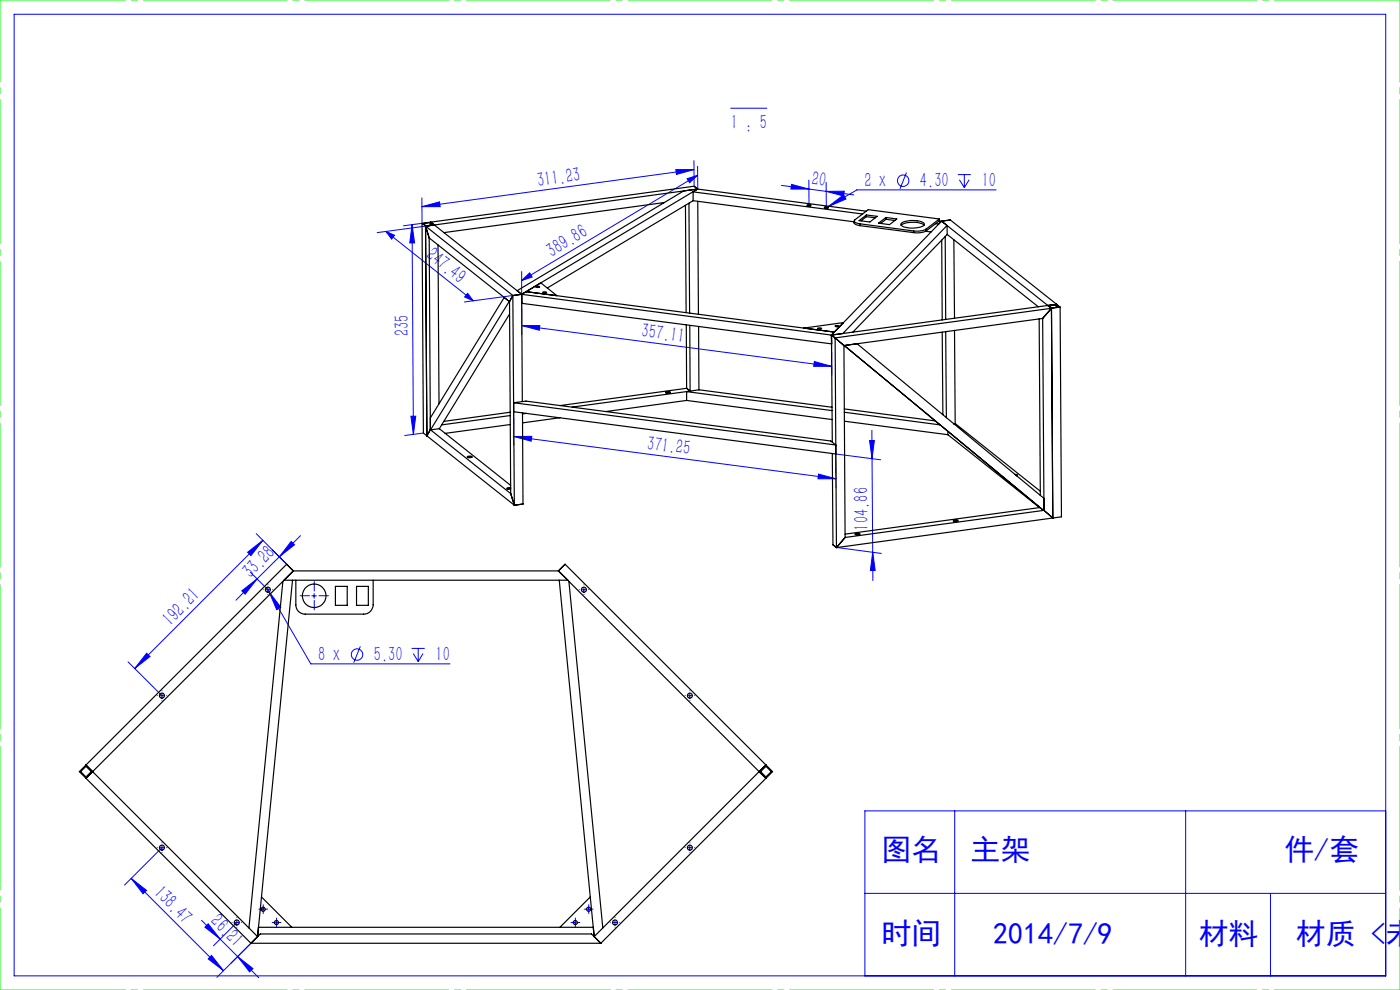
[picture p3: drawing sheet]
<svg xmlns="http://www.w3.org/2000/svg" width="297mm" height="210mm" viewBox="0 0 297 210" stroke-linecap="round" stroke-linejoin="round" font-family="sans-serif">
<g fill="none" stroke="#00f" stroke-width=".21">
<path d="M3 3h291v204h-291zM143.4 36h3.8l-3.7 1zM145.8 37.9l2.2-.7-1.7 1.6zM147.2 34.1v5.4M147.2 36l-57.7 7.8M148 35.3v4.8M148 37.2l-37.3 22.3M155 23h7.7M165.8 39.3l9.5 1.3M167.9 39.1l3.7 1h-3.8zM171.6 38.2v5.4M175.3 38.7v5.4"/>
<path d="M192.3 36.6l-1.4 3.5M203.2 37h2.8M203.5 38.1l1.1 1.7M204.6 37v2.8M205.6 38.1l-1 1.7M81.9 49.1l18.5 14.7M81.9 49.1l1.8 .8-.6 .8zM87.4 47.7l.5 3.8h-1zM87.4 47.7l.3 44.4M89.5 43.8l3.7-1 .2 1zM89.5 42v5.4M89.5 47.4l-3.9 .5"/>
<path d="M90.3 48l-10.3 1.3M110.7 59.5l1.7-1.6 .5 .9zM110.7 57.6v4.8M175.3 40.6h3.8l-.1 1zM175.3 40.6l5.8 .7M175.7 43.8l3.3-2.5 .5 .9zM175.7 43.8l-.4 .3M211.3 40.3h-29.5l-6.1 3.5M99.2 62.2l1.2 1.6-1.8-.8zM108.8 62.7l-10.3 1.4M110.7 64.3v6.7M110.7 69.1h3.8l-.1 1z"/>
<path d="M110.7 69.1l65.7 8.6M172.8 76.7l3.6 1h-3.8zM176.4 73l.1 6.6M87.2 88.3h1l-.5 3.8zM89.8 91.9l-3.9 .5M109 87.3v7.2M109 92.6l68.3 9M109 92.6h3.8l-.1 1zM184.5 93.4h1l-.5 3.9zM185 91.3l.2 31.8M186.8 97.5l-9.5-1.2v7.2M52.5 117.1l3.3-2.5-2.6 3.3z"/>
<path d="M54.4 113.2l6.4 6.5-3-3M55.8 114.6l-27.2 27.2M59.3 118.1l-4.8 4.7M61.8 114.9l.7 .7-3.2 2.5zM63.7 113.6l-4.4 4.5M173.6 100.6l3.7 1h-3.8zM177.4 116.1l9.6 1.3M185.1 117.1l.6 3.9h-1.1zM31.1 138.6l.7 .7-3.2 2.5zM51.3 125.3l3.2-2.5-2.5 3.2zM53.1 121.4l3.7 3.7M54.5 122.8l-4.4 4.5"/>
<path d="M56.3 125.1h1M56.6 124.6l.5 .9M56.8 124.6v1M57.1 125.5l2.5 3.3-.9 .5zM57.1 125.5l8.8 15.3h29.6M66.1 126.4h1M66.6 125.9v1M76.4 137.1l-1.4 3.5M87.3 137.5h2.8M87.7 138.6l1 1.7M88.7 137.5v2.8M89.7 138.6l-1 1.7"/>
<path d="M123.4 125.1h1M123.9 124.6v1M27.2 140.4l7.2 7.2M33.9 147.6h1M34.4 147.1v1M145.8 147.6h1.1M146.3 147.1v1M33.9 179.8h1M34.4 179.8l-8 7.9M34.4 179.3v1M145.8 179.8h1.1M146.3 179.3v1"/>
<path d="M202.5 172v35M251.5 172v35M294 172h-110.5v35M27.8 186.3l3.3 2.6-.8 .7zM27.8 186.3l19.6 19.6M42.8 195.2l3.9 4M43.5 196.7l.7-.7 2.5 3.2zM46.7 199.2l8.2 8.2M49.7 195.7h1M50.2 195.7l-4.9 4.9M50.2 195.2v1M55.3 192.9h1"/>
<path d="M55.8 192.4v1M58.1 195.7h1.1M58.7 195.2v1M121.5 195.7h1.1M122.1 195.2v1M124.4 192.9h1M124.9 192.4v1M130 195.7h1M130.5 195.2v1M183.5 189.5h110.5M269.5 189.5v17.5M44.9 202.7l2.5 3.2-3.2-2.5z"/>
<path d="M50.4 202.9l3.3 2.5-.7 .8zM53.2 200.1l-7.2 7.2"/>
<circle cx="191.6" cy="38.3" r="1.21"/>
<circle cx="75.7" cy="138.8" r="1.21"/>
</g>
<g fill="none" stroke="#00f" stroke-width=".21" stroke-dasharray="30.5 1.3 1.3 1.3">
<path d="M55.8 125.1h.1M56.8 124.1v-.1M56.8 126.1h.1M57.8 125.1h.1M65.7 126.4h-2M66.7 125.4v-2M66.7 127.4v2M67.7 126.4h2M122.9 125.1h.1M123.9 124.1v-.1M123.9 126.1h.1M124.9 125.1h.1"/>
<path d="M33.4 147.5h-.1M34.4 146.5h.1M34.4 148.5v.1M35.4 147.5h.1M145.4 147.5h-.1M146.4 146.5h.1M146.4 148.5v.1M147.4 147.5h.1M33.4 179.8h-.1M34.4 178.8h.1M35.4 179.8h.1M145.4 179.8h-.1"/>
<path d="M146.4 178.8h.1M147.4 179.8h.1M34.4 180.8h.1M49.2 195.7h.1M50.2 194.7v-.1M50.2 196.7h.1M51.2 195.7h.1M55.3 192.9h-.4M55.8 192.4v-.5M55.8 193.4v.4M56.3 192.9h.5M58.2 195.7h-.5"/>
<path d="M58.7 195.2v-.5M58.7 196.2v.4M59.2 195.7h.4M121.6 195.7h-.5M122.1 195.2v-.5M122.1 196.2v.4M122.6 195.7h.4M124.4 192.9h-.4M124.9 192.4v-.5M124.9 193.4v.4M125.4 192.9h.4M129.5 195.7h.1"/>
<path d="M130.5 194.7v-.1M130.5 196.7h.1M131.5 195.7h.1M146.4 180.8h.1"/>
</g>
<path d="M0 0h297M0 210h297" fill="none" stroke="#0f0" stroke-width=".21" stroke-dasharray="30.5 1.3 1.3 1.3" stroke-dashoffset="3.9"/>
<path d="M0 210v-210M297 210v-210" fill="none" stroke="#0f0" stroke-width=".21" stroke-dasharray="30.5 1.3 1.3 1.3" stroke-dashoffset="13.1"/>
<g fill="#00f">
<path d="M44.9 202.7l2.5 3.2-3.2-2.5zM27.8 186.3l3.3 2.6-.8 .7z"/>
<path d="M172.8 76.7l3.6 1h-3.8zM110.7 69.1h3.8l-.1 1z"/>
<path d="M173.6 100.6l3.7 1h-3.8zM109 92.6h3.8l-.1 1z"/>
<path d="M57.1 125.5l1.6 3.8 .9-.5zM175.7 43.8l3.8-1.6-.5-.9z"/>
<path d="M143.4 36h3.8l-3.7 1zM89.5 43.8l3.7-1 .2 1z"/>
<path d="M110.7 59.5l1.7-1.6 .5 .9zM145.8 37.9l2.2-.7-1.7 1.6z"/>
<path d="M61.8 114.9l.7 .7-3.2 2.5zM51.3 125.3l3.2-2.5-2.5 3.2zM52.5 117.1l3.3-2.5-2.6 3.3zM31.1 138.6l.7 .7-3.2 2.5z"/>
<path d="M184.5 93.4h1l-.5 3.9zM185.1 117.1l.6 3.9h-1.1z"/>
<path d="M87.4 47.7l.5 3.8h-1zM87.2 88.3h1l-.5 3.8z"/>
<path d="M43.5 196.7l.7-.7 2.5 3.2zM50.4 202.9l3.3 2.5-.7 .8z"/>
<path d="M81.9 49.1l1.8 .8-.6 .8zM99.2 62.2l1.2 1.6-1.8-.8z"/>
<path d="M167.9 39.1l3.7 1h-3.8zM175.3 40.6h3.8l-.1 1z"/>
</g>
<g fill="none" stroke="#000" stroke-width=".25">
<path d="M89.5 47.4l.8 .6M89.5 47.4l.3 44.5 .8 .6M89.8 47.4l1.5-.2 .6 .5-1.5 .2zM90.3 48l18.5 14.7M90.3 48l.8 2.5M90.3 48l.3 44.5M91.1 50.5l17 13.5M91.1 50.5l.2 40.6M91.3 47.2v.6M91.4 47.1l.7 .6M91.4 47.1l-1.9 .3M92.1 47.7l18.6 14.7"/>
<path d="M92.1 47.7l-1.8 .3M92.9 52l.2 33.6M141 43l-46.8 6.3M145.4 43.6l.2 22.7M146.2 43.1l.1 23.3M147 42.6l-30.9 18.5M147 40.7l36 4.7M147 40.7v1.9M147 42.6l34.2 4.5M148 40.1l-55.9 7.6M148 40.1l-.8-.6-55.8 7.6M148 40.1l-37.3 22.3"/>
<path d="M148 40.1l-2.9 .4-35.4 21.2 1 .7M148 40.1l-1 .6M148 40.1l35.8 4.7M148 42.7l.2 24M171.2 43.5a.47 .47 0 0 1 .8 .1l-.5 .1zM171.3 43.7h.6M174.9 44a.6 .6 0 0 1 .8 .1 .6 .6 0 0 1-.8-.1zM175.6 44.1l-.6 .1M181.2 46.9v.5l1.2 .5M182.2 46.8l1.6-1.2 2.3 .3-1.6 1.2zM182.4 47.5l11.4 1.5M182.4 47.5v.4"/>
<path d="M182.4 47.9l11.5 1.4M183.8 45.6v.4M183.8 46l-1.1 .8M183.8 46l1.9 .2M186.4 47.3l1.6-1.2 2.3 .4-1.6 1.2zM188 46.1v.4M188 46.5l-1.2 .9M188 46.5l1.8 .3M191.2 47.4a5 5 0 0 1 4.9 0v.2a3.2 3.2 0 0 1-2.8 .8 2.51 2.51 0 0 1-2.2-.7zM193.8 49l.1 .3M196 47.8a5.1 5.1 0 0 0-4.8 0M196.4 49.1l1.1 .1"/>
<path d="M196.5 48.6a4.7 4.7 0 0 1-2.7 .4M196.5 49a4.3 4.3 0 0 1-2.6 .3M196.5 48.6v.4M199.3 46.5l-15.1-2-3 2.4 .3 .3 .9 .3M199.3 46.8l.4 .1M199.3 46.5l-2.8 2.1M199.3 46.5v.3M199.3 46.8l-2.8 2.2M199.7 46.9l1.9-.2 22.6 17.8M199.7 46.9l22.6 17.9M199.7 46.9l-23.3 24.2M199.7 46.9l1.2 .9"/>
<path d="M199.7 46.9l-.6 .6-.6-.1M199.8 50.9l.1 17M200.5 50.2l.1 17.6M200.9 47.8l-22.1 23-2.4 .3M200.9 47.8v1.9M200.9 49.7l19.4 15.4M200.9 49.7l-20 20.7M202.4 50.9l.1 16.6M108.1 66.6l-14.9 24.3M108.1 64l.2 40.7M108.8 62.7l-.7 1.3M108.8 62.7l.3 44.5"/>
<path d="M110.7 62.4v1.9l65.7 8.6v-1.8M110.7 62.4l-1.9 .3M110.7 62.4l.1 22.8M110.7 62.4l65.7 8.7M111.6 61.9l-.9 .5M111.6 61.9l65.4 8.5M111.6 61.9l3.1-1.9 3.4 2.7zM113.6 60.8a.6 .6 0 0 1 .8 .1 .6 .6 0 0 1-.8-.1zM115.1 62a.54 .54 0 0 1 .8 .1 .54 .54 0 0 1-.8-.1zM145.6 68.9l.1 13.5M146.3 69l.1 14M148.2 69.2l.1 13.5"/>
<path d="M173.5 69.6a.54 .54 0 0 1 .8 .1 .54 .54 0 0 1-.8-.1zM176.4 71.1l.8 .6M176.4 71.1l.2 22.7M177 70.4l-.6 .7M177.2 69.2v-.1a.54 .54 0 0 1 .8 .1l-.6 .1zM177.2 71.7l1.8 1.6M177.2 71.7l.2 44.5M178.9 68.4l-8.4 1.2 6.5 .8M179 73.3l.3 40.7M199.9 70.5l.1 17.5M200.6 70.4l.2 18.2M202.5 70.1l.1 19.7"/>
<path d="M220.5 67.7l.2 37.4M221.2 67.5l-42.2 5.8M221.2 67.5l.3 40.8M222.3 64.8l-45.9 6.3M222.3 64.8l.8 .6M222.6 64.8l1.4-.1 .6 .4-1.4 .2zM223.1 65.4l-45.9 6.3M223.1 65.4l-1.9 2.1M223.1 65.4l.2 44.5M224 64.7v.5M224.2 64.5l-1.9 .3M224.2 64.5l.7 .6"/>
<path d="M224.9 65.1l-1.8 .3M224.9 65.1l.3 44.5-1.9 .3M90.6 92.5l18.5 14.7M91.3 91.1l-.7 1.4M91.3 91.1v-2.5l15.7-25.5 1 .9-16.7 27.2M91.3 91.1v.1M91.3 91.1l17 13.6M93.2 90.9l-1.9 .3M93.2 90.9l15.1 12.1M99.1 96.9l.1-.1a.52 .52 0 0 1 .9 .2 .78 .78 0 0 1-1-.1zM99.2 97h.9M108.2 88.2l-14.5 1.9"/>
<path d="M108.2 90.1l-13.8 1.8M108.2 87.4l-14 2M109 85.4l2.6-.3 64.6 8.4 1.1 .9M109 85.4l68.3 9M109 85.4v1.9l68.3 9v-1.9M110.8 87.6l.1 19.3-1.8 .3M111.7 87.7l-.9 .1M118.8 88.6l-8 1.1M141.2 83.2l.1-.1a.56 .56 0 0 1 .9 .2 .78 .78 0 0 1-1-.1zM142.2 83.3l-.9 .1M145.7 82.4l.7 .6M145.7 84.9l-17.2 2.4"/>
<path d="M145.7 82.4l-26.9 3.6M145.7 84.9l30.8 4.1M145.7 83.1v1.8M145.7 83.1l30.8 4M146.4 83l-25 3.4M148.3 82.7l-2.6 .4M148.3 82.7l28.2 3.7M176.6 96.2l.1 19.4 .7 .6M179.1 87.4l20.3 2.7M179.1 86.7l19.3 2.6M179.1 89.4l22 2.8M201.1 92.2l19.5 15.5"/>
<path d="M201.1 91.5v.7M202.6 89.8l-.3 .1M202.6 89.8l18.1 14.4M108.3 103.5l-.8 .1 .8 .1M108.3 103.6l-.7 .1M108.3 104.7l.8 2.5M179.3 114l-1.9 2.2M181.4 113.2h.1a.56 .56 0 0 1 .9 .2 .78 .78 0 0 1-1-.2zM181.5 113.4h.9M202.2 110.4a.8 .8 0 0 1 1.1 .1h-.1a.67 .67 0 0 1-1-.1zM202.3 110.6h.9M215.3 100.6l.6 .1-.2 .2"/>
<path d="M215.5 100.8l.3 .1M221.4 108.3h.1M221.4 108.3l-42.3-35 2.7-.4 39.7 32.8v2.6M221.4 108.3l-.8-.6-41.3 5.6M221.5 108.3l1.8 1.6M221.5 108.3l-42.2 5.7M223.3 109.9l-45.9 6.3M60 123.3l-7.2 73.5M62.1 123.1l-7.5 75.6M62.2 121.1l-1.4-1.4-44 44 1.4 1.4M62.2 121.1l-44 44M62.2 121.1h56.3"/>
<path d="M62.8 123.1v5.2a1.93 1.93 0 0 0 1.9 2h12.5a1.99 1.99 0 0 0 2-2v-5.2M71.2 124.4h2.5v4h-2.5zM75.6 124.4h2.5v4h-2.5zM118.5 121.1l1.4-1.4 44 44-1.4 1.4M118.5 121.1l42.5 42.6M118.5 121.1l2 2h-60.2M118.6 123.1l7.4 75.6M120.7 123.3l7.2 73.5M18.2 162.6l1.2 1.1-1.2 1.1-1.1-1.1zM18.2 162.3l36.4 36.4M18.2 165.1l35 35M161 163.7l1.5 1.4"/>
<path d="M161 163.7l-35 35M161.4 163.7l1.1-1.1 1.1 1.1-1.1 1.1zM162.5 162.3l-1.5 1.4M162.5 165.1l-35 35M54.6 198.7l.2-2h71.1l.1 2M55.5 190.2l6.4 6.5M125.2 190.2l-6.4 6.5M53.2 200.1l2-2h70.3l2 2M53.2 200.1h74.3"/>
<circle cx="56.8" cy="125.1" r=".52"/>
<circle cx="66.7" cy="126.4" r="2.51"/>
<circle cx="123.9" cy="125.1" r=".54"/>
<circle cx="34.4" cy="147.6" r=".52"/>
<circle cx="146.4" cy="147.6" r=".52"/>
<circle cx="34.4" cy="179.8" r=".52"/>
<circle cx="146.4" cy="179.8" r=".52"/>
<circle cx="50.2" cy="195.7" r=".52"/>
<circle cx="55.8" cy="192.9" r=".43"/>
<circle cx="58.6" cy="195.7" r=".43"/>
<circle cx="122.1" cy="195.7" r=".43"/>
<circle cx="124.9" cy="192.9" r=".43"/>
<circle cx="130.5" cy="195.7" r=".54"/>
</g>
<g font-size="6.3" fill="#00f">
<text x="187" y="182.5">图名</text>
<text x="205.9" y="182.5">主架</text>
<text x="272.5" y="182.5">件/套</text>
<text x="187" y="200.3">时间</text>
<text x="210.7" y="200.3">2014/7/9</text>
<text x="254.3" y="200.3">材料</text>
<text x="274.9" y="200.3">材质 &lt;未</text>
</g>
<g font-size="4.4" fill="#00f">
<text x="155" y="27.3">1 : 5</text>
<text x="114.2" y="39.6" transform="rotate(-8 114.2 39.6)">311.23</text>
<text x="172.1" y="39.3" transform="rotate(7 172.1 39.3)">20</text>
<text x="183.4" y="39.6">2 x</text>
<text x="195.2" y="39.6">4.30</text>
<text x="208.3" y="39.6">10</text>
<text x="90.2" y="54.6" transform="rotate(38 90.2 54.6)">247.49</text>
<text x="117.1" y="54.6" transform="rotate(-31 117.1 54.6)">389.86</text>
<text x="86.7" y="71.3" transform="rotate(-90 86.7 71.3)">235</text>
<text x="135.9" y="71.5" transform="rotate(7 135.9 71.5)">357.11</text>
<text x="137.2" y="95.4" transform="rotate(7 137.2 95.4)">371.25</text>
<text x="184.2" y="112.5" transform="rotate(-90 184.2 112.5)">104.86</text>
<text x="53.2" y="122.9" transform="rotate(-45 53.2 122.9)">33.28</text>
<text x="36.2" y="133" transform="rotate(-45 36.2 133)">192.21</text>
<text x="67.5" y="140.1">8 x</text>
<text x="79.3" y="140.1">5.30</text>
<text x="92.4" y="140.1">10</text>
<text x="32.4" y="189.7" transform="rotate(45 32.4 189.7)">138.47</text>
<text x="44.5" y="195.7" transform="rotate(45 44.5 195.7)">26.21</text>
</g>
</svg>
